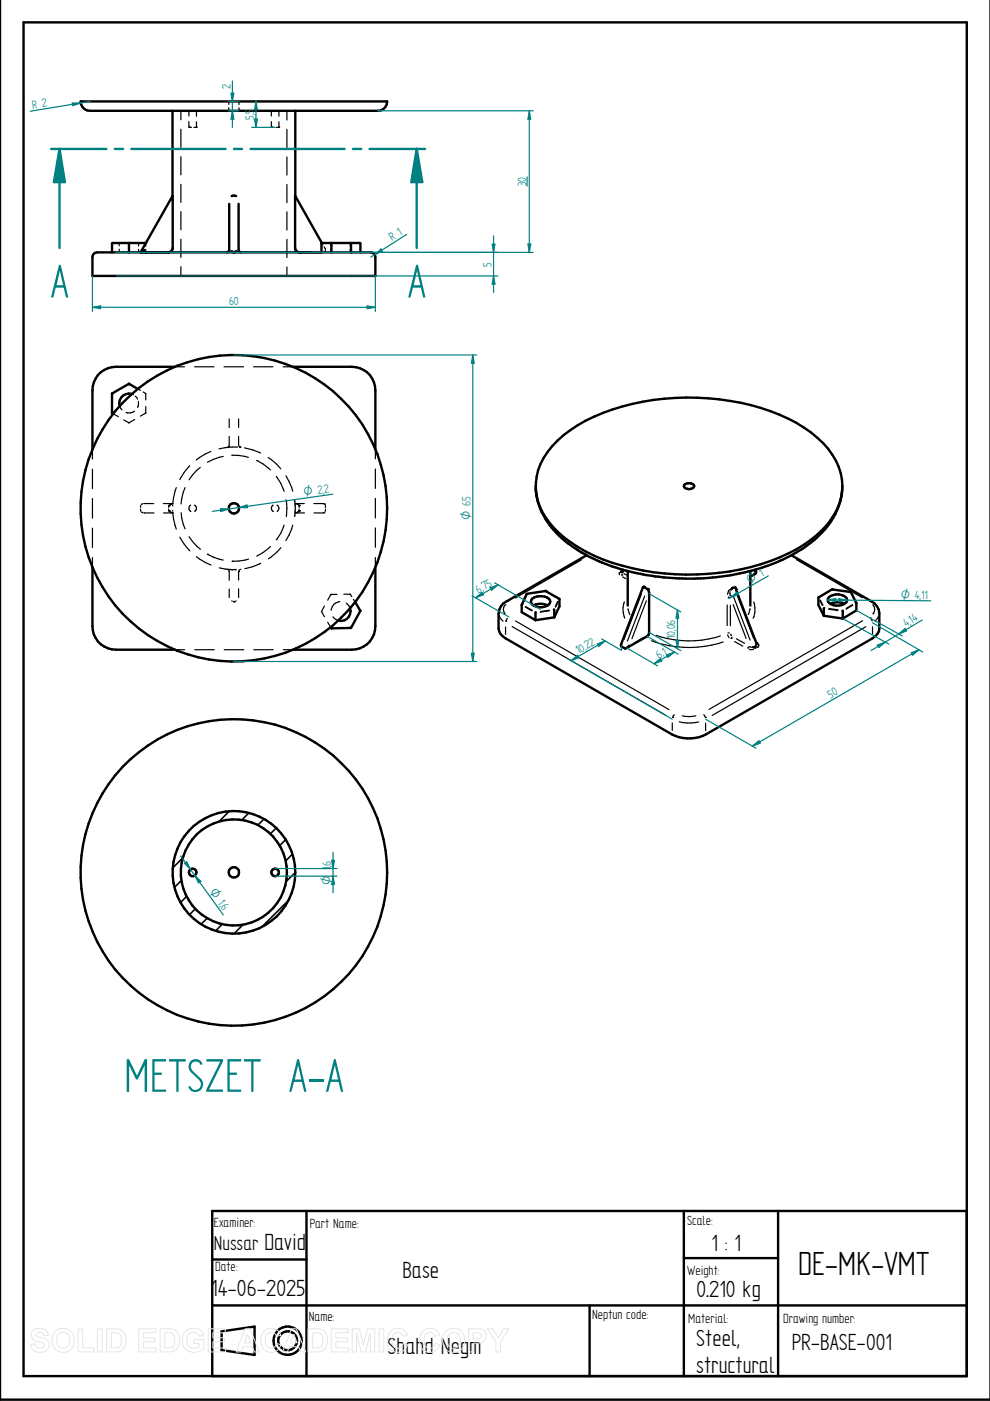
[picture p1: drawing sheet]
<svg xmlns="http://www.w3.org/2000/svg" width="210mm" height="297mm" viewBox="0 0 210 297" stroke-linecap="round" stroke-linejoin="round" font-family="sans-serif">
<g fill="none" stroke="#000" stroke-width=".51">
<path d="M0 0v296.8h209.9M5 4.7h200v287.1h-200zM17.1 21.5h65a1.97 1.97 0 0 1-2 2h-61a1.97 1.97 0 0 1-2-2zM36.6 23.5v18M62.6 23.5v18M19.9 53.8l.7-.3h58a1.01 1.01 0 0 1 1 1v4h-60v-4zM27.3 51.5v2M30.6 53l-.8 .5M30.9 51.6l-7-.1-.2 .1v1.9M36.6 41.5v11.2l-.1 .3-.7 .5h-6zM48.6 43.2v9.8l-.3 .4-.2 .1M49.1 53.3l.5 .2 .5-.2"/>
<path d="M49.1 41.6h1M50.6 43.2v9.8l.1 .3 .4 .2M62.6 41.5l5.6 10v2h-4.8l-.4-.2-.4-.4zM68.2 51.5h2.1M70.3 51.5v2M70.3 51.5h6l.1 .1v1.9M74.3 51.5l.1 2M37.1 77.8h-12.5a4.9 4.9 0 0 0-5 5v12.4M62.1 77.8h12.5a4.9 4.9 0 0 1 5 5v12.4M23.7 83.4v4.2M23.7 83.4l.2 .1M23.7 87.6l.3 .1"/>
<path d="M23.9 87.5l-.2 .1M27.3 81.4v.1M27.3 81.4l1.9 1.1M27.3 81.4l-3.6 2M27.9 83.5a2.09 2.09 0 0 0-2.5 2.6M118.2 93.4a35.7 35.7 0 0 1 18.1-8.2 51.8 51.8 0 0 1 30.8 3.6 22.2 22.2 0 0 1 10.1 8.9 11.7 11.7 0 0 1-1.6 13.3 27.2 27.2 0 0 1-12.3 8 52.7 52.7 0 0 1-37.4-1.2 22.3 22.3 0 0 1-11.3-10.1 12 12 0 0 1 2.5-13.1zM113.6 103v1M124.4 117.7l-17 9.8a2.83 2.83 0 0 0-1.7 2.5M145.1 102.8a1.38 1.38 0 0 1 2.1 .3 1.27 1.27 0 0 1-2.2 0zM167.8 117.7l17 9.8a3 3 0 0 1 1.6 2.5v3.3a2.66 2.66 0 0 1-1.4 2l-35.4 20.4a8.1 8.1 0 0 1-7.1 0l-35.3-20.4a2.6 2.6 0 0 1-1.5-2v-3.3M178.6 103a14.9 14.9 0 0 1-5.5 11 36.8 36.8 0 0 1-18.2 8 51.5 51.5 0 0 1-28.4-3.2 23.2 23.2 0 0 1-11.4-9.8l-1.1-2.7-.4-2.3M19.6 120.3v12.5a4.9 4.9 0 0 0 5 5h12.5"/>
<path d="M70.1 133l.2 .2M70.3 133.1v.1M74.2 128.9a2.05 2.05 0 0 1-2.5 2.7M74.3 133l.1 .1M74.4 133.1l-4.1 .1M75.3 127.7l1.1 1.8M76.3 129.5h.1M76.4 129.5l-2 3.6M79.6 120.3v12.5a4.9 4.9 0 0 1-5 5h-12.5M110.7 128.1l-.1 .2v1.5l2.9 1.7M111.7 125.9l4-.6 2.9 1.7M111.8 125.9l-1.2 2.3"/>
<path d="M112.9 126.9a2.94 2.94 0 0 1 3.7 .3 1.4 1.4 0 0 1-1.7 1.5 2.01 2.01 0 0 1-2.3-1.1zM113.6 129.8l-.1 1.7M116.1 128.4a3.2 3.2 0 0 0-3 0M117.4 129.2l.1 1.7M117.5 130.9l-4 .6M118.5 127h.1v1.6l-1.1 2.3M132.1 120.8l-.4 .4M133.1 121.1v7.3M133.4 136.9l-.5 .5M136.4 124.5l-4.7 12.1v.5l.8 .4 .4-.1M136.5 124.5l.7 .4M137.3 124.9l.3 .7-.1 8.9-.3 .4-4.3 2.5"/>
<path d="M155.7 124.6h-.3l-.4 .4M156 125l4.4 11.4M159.1 121.1v7.3M159.6 137.2h.5M160.1 137.2l.1 .1M160.1 120.8a.58 .58 0 0 1 0 .9l-1 .6M160.3 136.8l-.2 .4M173.5 126.7v1.6l1.2 2.3M173.7 126.7h-.2M174.7 130.6l4 .5M174.8 128.9l-.1 1.7M175.8 126.6a2.81 2.81 0 0 1 3.7 .3 1.4 1.4 0 0 1-1.7 1.5 2.48 2.48 0 0 1-2.2-.8v-.7z"/>
<path d="M178.6 129.5l.1 1.6M179 128a3.4 3.4 0 0 0-2.9 0M180.3 125.6l1.3 2.2M180.4 125.5l-4-.5-2.8 1.7M181.4 127.8l.2 .1v1.5l-2.9 1.7M65 256.8v35M145 256.8v35M165 256.8v35M205 256.8h-160v35M45 267h20M45 276.8h160M125 276.8v15"/>
<path d="M145 266.7h20M47 282.3l7-1v6l-7-1z"/>
<circle cx="49.6" cy="107.8" r="1.1"/>
<circle cx="49.6" cy="107.8" r="32.5"/>
<circle cx="61" cy="284.3" r="3"/>
<circle cx="61" cy="284.3" r="2"/>
</g>
<g fill="none" stroke="#000" stroke-width=".25">
<path d="M38.4 23.5v1.9M38.4 27.4v3.8M38.4 33.2v3.9M38.4 39.1v3.8M40 26.9h.1M40 23.5v1.1M40 25.8v1.1M40.1 27h.1M40.1 27h.5M41.1 27h.4M41.5 27h.1M41.6 26.9h.1"/>
<path d="M41.7 23.5v1.1M41.7 25.8v1.1M48.5 21.5v.6M48.5 22.8v.7M50.7 21.5v.7M50.7 22.9v.6M57.5 26.9h.1M57.5 23.5v1.1M57.5 25.8v1.1M57.6 27h.1M57.7 27h.4M58.6 27h.5"/>
<path d="M59.1 27h.1M59.1 26.9h.1M59.1 23.5v1.1M59.1 25.8v1.1M60.8 23.5v1.9M60.8 27.4v3.9M60.8 33.3v3.8M60.8 39.1v3.9M25.3 51.5v.6M25.3 52.8v.7M29.4 51.5v.7M29.4 52.9v.6"/>
<path d="M30.9 51.6h.1M30.9 51.6v.6M30.9 52.9v.6M38.4 44.9v3.8M38.4 50.7v3.9M38.4 56.6v1.9M60.8 44.9v3.9M60.8 50.8v3.8M60.8 56.6v1.9M68.2 53.5h.1M68.2 51.5l.3 .4M68.7 53.5h-.2"/>
<path d="M68.7 52.3l.3 .6M69 53.1l-.1 .2M70.1 52.9v.6M70.2 51.5l-.1 .7M70.2 51.5v.6M70.2 52.8v.7M74.2 51.5l.1 .7M74.3 52.9v.6M74.3 51.5v.7M37.1 77.8h2M41.3 77.8h4.1M47.5 77.8h4.1"/>
<path d="M53.8 77.8h4.1M60 77.8h2.1M19.6 95.3v2M19.6 99.5v4.1M24 87.7l1.1 .6M25.4 86.1l.5 .8M26.2 89l1.1 .7M27.3 89.5v.2M27.9 83.5l.4 .2M28.5 87.2a1.94 1.94 0 0 1-1.8 .3M28.5 88.9l-1.2 .8M28.7 84l.5 .6"/>
<path d="M29.2 82.5l.6 .3M29.3 85.1l-.1 1.3M30.4 83.1l.5 .3M30.8 87.5l.1 .1M30.9 83.4v1.4M30.9 86.2v1.4M30.9 87.6l-1.1 .6M30.9 83.4l-.1 .1M40.2 98.8l-1.1 1.3-1 1.6M42.5 99.1l-1.7 1.6-.7 1M44.7 95.7l-1.2 .6-1.9 1.2M47.3 96.8l-2.1 .6-1.2 .6"/>
<path d="M48.1 94.8h.1M48.5 94.7h-.2M48.5 94.7h.1M48.6 88.8v1.9M48.6 92.5v1.9M49.1 96.5l1.5 .1 2.1 .4M50 94.8l-2.2 .1-1.4 .3M50.1 94.8h.3M50.6 88.8v1.8M50.6 92.5v1.9M50.7 94.7h.1M50.8 94.8h.3"/>
<path d="M51.9 95l1.7 .4 1.6 .7M54.4 97.6a9.9 9.9 0 0 1 3 2.1M56.9 97l1.8 1.4 .8 1M79.6 95.2v2.1M79.6 99.4v4.1M19.6 105.7v4.2M19.6 112v4.1M19.6 118.2v2.1M29.8 108l.1 .4M29.8 107.1v.5M30.1 108.6h.1M30.1 108.6l.2 .1"/>
<path d="M30.3 106.8l-.3 .2M30.5 108.8h2.1M32.6 106.8h-2.1M34.6 106.8h2v.1M35.8 107.3h.1M35.8 107.2h.1M35.8 108.3h.1M35.8 107.3v.3M35.8 107.9v.3M35.8 107.1h.1M35.9 108.4h.1M36 108.5h.1"/>
<path d="M36 108.5l.2 .2M36.2 106.9l-.2 .2M36.2 106.9h.1M36.4 106.8h.1M36.5 108.8h.1M36.6 108.7l.2 1.3 .6 2.2M36.6 108.6v.2h-1.9M36.6 107.1v.2M36.6 108.2v.2M37.4 103.4l-.6 2.1-.2 1.3M38.1 113.9l1 1.5 1.2 1.4M38.4 108.7l.1 1.1 .7 2.3"/>
<path d="M39.2 103.4l-.7 2.3-.1 1.1M40.1 113.8l.7 1 1.7 1.7M40.4 107.1a.77 .77 0 0 0 .1 1.4M41.2 107.1a.74 .74 0 0 1 .1 1.3M41.7 118l1.8 1.3 1.2 .5M44 117.5h.1M44 117.5l1.2 .6 2.1 .6M49.2 119h.1M52.7 118.5l-2.1 .5h-1.4M55.3 119.4l-1.7 .7-1.7 .5M57.4 115.9l-1.6 1.2-1.4 .8M57.9 107.1a.77 .77 0 0 0 .1 1.4"/>
<path d="M58.6 101a9.9 9.9 0 0 1 1.6 3.2M58.7 107.1a.74 .74 0 0 1 .1 1.3M59.6 116.1l-.9 1-1.8 1.4M60.2 111.3a9.1 9.1 0 0 1-1.6 3.2M60.6 100.9l.7 1.1 .8 2.1M60.7 106l.1 1.8-.1 1.7M62.1 111.3l-.8 2.2-.7 1.1M62.4 106a9.4 9.4 0 0 1 0 3.5M62.6 108.2v.2M62.6 108.6v.2h2M62.6 107.1v.2M62.7 106.8h.1"/>
<path d="M62.7 108.8h.1M62.8 108.7l-.1 .1M62.9 106.9l.3 .1M63 108.6h.1M63.2 107h.1M63.2 108.5l-.2 .1M63.2 108.5h.1M63.3 107.1h.1M63.4 108.4h.1M63.4 107.2h.1M63.4 108.2h.1M63.4 108.3h.1"/>
<path d="M63.4 107.3v.3M63.4 108v.2M64.5 106.8h-1.9v.1M66.5 106.8h2.1M66.6 108.8h1.9M68.5 108.8h.1M68.7 106.8h.1M68.7 106.8l.3 .2M69 108.5l-.3 .2M69 107.9v.4M69 107.2v.4M79.6 105.7v4.1"/>
<path d="M79.6 111.9v4.1M79.6 118.2v2.1M123.3 118.7l-14 8.1M168.9 118.7l13.9 8M37.1 137.8h2.1M41.3 137.8h4.1M46.5 120.4l2.7 .4M47.5 137.8h4.2M48.1 120.7h.1M48.3 120.8l.2 .1M48.5 120.9h.1M48.6 121.1v1.9"/>
<path d="M48.6 124.9v1.8M49.1 127.4h.1M49.1 120.8h.1M49.4 120.8h.1M49.4 127.5l.2 .1M49.6 127.6h.1M49.7 127.5l-.1 .1M49.7 120.8h.2M50 120.8h.1M50 120.7l-.8 .1M50.1 127.4l-.2 .1M50.6 121.2h.1"/>
<path d="M50.6 121.2v1.8M50.6 124.8v1.9M50.8 120.8l-.1 .1M51.1 120.7h-.2M53.8 137.8h4.1M60.1 137.8h2M68.2 129.7h.1M68.2 129.7l.6 1.1M68.8 128.5l-.6 1.2M69.5 131.9l.6 1.1M70.1 126h1.4M70.1 126l.1 .2"/>
<path d="M70.1 126l-.6 1.3M70.6 130.8l.6 .5 .5 .3M72.1 127.6a1.97 1.97 0 0 0-1.9 1.8M72.9 126h1.4M73.4 127.9l.6 .5 .2 .5M74.3 126l.3 .5M74.3 126l-.1 .1M74.9 127.1l.4 .6M105.9 130.6l.2 .5 .5 .6M107 128.3a1.46 1.46 0 0 0 .1 1.9M107.1 128.3h.1M107.2 132.9v1.6"/>
<path d="M107.2 131.7h.1M107.6 131.1l-.4 .6M107.7 127.5h-.2M108.6 132.8l32.5 18.8M109.3 131.7l32.6 18.8M111.3 128.7l1.5 .8M111.5 128.6l1.4 .8M111.5 126.5l-.5 1.1M114.6 125.5l-1.9 .3M116.4 125.7l1.3 .8M116.5 129.5l-1.9 .3M116.5 129.4l-1.9 .3"/>
<path d="M118.2 127.5l-.5 1.1M118.3 127.6l-.5 1.1M131.3 121.4h.1M131.3 121.4l.1 .5M131.5 121.2h.2M131.8 121.4h.1M131.8 121l-.1 .1M131.8 121.9h.1M132 121.7l-.2 .2M132 122.3l.7 .4M132.2 121.1l-.1 .2M132.3 121.6l.5 .3"/>
<path d="M132.4 127.6a4.5 4.5 0 0 0 .1 3.5M133.1 129.1l.5 1.2M136 126l-3.7 9.6M136.5 135.1l-2 1.2M136.7 126.4l-3.7 9.5M137 127.4l-3 8M138.1 135.8a22.9 22.9 0 0 0 15.2 .3M139.1 134.7a21.3 21.3 0 0 0 13.6 .1M154.2 128.3v4.3M154.3 134.6l.3 .6M154.3 134.2h.3M154.4 126.7h.3"/>
<path d="M154.7 125l-.4 1M154.8 125.4v.9M154.8 126.3h.1M154.9 128.3v4.4M154.9 134.5l.2 .2M155 135.3h.1M155.2 135.1l-.2 .2M155.4 128.2l2.8 7.2M155.5 126.5l3.5 9.2M155.7 136l1.8 1M155.8 124.3l.3 .2 .1 .5M155.8 124.6h.1"/>
<path d="M155.9 124.7l.1 .2M156 124.9h.1M156.1 135.4l1.8 1M156.2 125h.1M156.3 126.1l3.5 9.2M156.3 125.5h.1M158.6 137.4h.1M158.7 137.2l-.1 .2M159 137.1l.3 .1M159 129l-.4 1.3M159.8 137.7h-.9M159.8 127.6a4.8 4.8 0 0 1-.1 3.5"/>
<path d="M159.9 121l.2 .3M159.9 121.6l-.5 .3M160.2 121.5l-.1 .2M160.3 121.1l-.1 .2M160.3 136.2l.2 .1-.1 .1M160.4 136.5v.2M160.6 137.2h.1M160.8 136.6v.4l-.2 .2M173.8 127.3l.6 1.1M173.9 127.3l.6 1M175.7 129.2l1.9 .3M175.7 125.4l-1.4 .8"/>
<path d="M175.8 129l1.9 .3M177.4 125.1l1.9 .3M180.6 126.1l.5 1.1M180.8 128.2l-1.4 .8M180.8 128.3l-1.4 .9M182.9 131.6l-32.6 18.8M183.6 132.9l-32.6 18.8M184.5 131.1l.4 .6M184.5 131.1h.1M184.6 127.5h-.2M185 132.9v1.6M185.1 128.2a1.42 1.42 0 0 1 0 1.9"/>
<path d="M185.1 130.1h.1M186.3 130.7l-.8 1M142.5 153.3v1.6M142.6 152.1h.1M143 151.5l-.4 .6M144 153a8.6 8.6 0 0 0 4.1 .1M147.5 151.8a6.2 6.2 0 0 1-2.8 0M149.2 151.5l.4 .6M149.6 152.1h.1M149.6 153.3v1.6"/>
</g>
<g fill="#000">
<circle cx="30.9" cy="53.5" r=".25"/>
<circle cx="49.6" cy="53.5" r=".25"/>
<circle cx="115.7" cy="125.3" r=".25"/>
<circle cx="131.7" cy="121.2" r=".25"/>
<circle cx="136.4" cy="124.5" r=".25"/>
<circle cx="136.4" cy="124.4" r=".25"/>
<circle cx="136.5" cy="124.5" r=".25"/>
<circle cx="137.2" cy="124.9" r=".25"/>
<circle cx="137.4" cy="125" r=".25"/>
<circle cx="160.4" cy="136.4" r=".25"/>
<circle cx="176.4" cy="125" r=".25"/>
</g>
<path d="M22.6 31.6h-10v21M24.3 31.6h1.8M27.9 31.6h19.9M49.6 31.6h1.7M53.1 31.6h20M74.8 31.6h1.8M78.4 31.6h9.9" fill="none" stroke="#008080" stroke-width=".51"/>
<path d="M12.6 31.6l1.2 7h-2.4z" fill="#008080"/>
<path d="M12.6 31.6l1.2 7h-2.4zM88.3 31.6v21" fill="none" stroke="#008080" stroke-width=".51"/>
<path d="M88.3 31.6l1.2 7h-2.3z" fill="#008080"/>
<path d="M10.8 31.6h1.8M88.3 31.6h1.8M88.3 31.6l1.2 7h-2.3z" fill="none" stroke="#008080" stroke-width=".51"/>
<g fill="none" stroke="#000" stroke-width=".34">
<path d="M48.6 172l-2.1 2.2M52.7 172.4l-1.4 1.5M56 173.7l-1.3 1.2M58.5 175.6l-1.2 1.2M60.6 178l-1.3 1.3M38.5 186.6l-1.5 1.5M38.8 181.8l-2.1 2.2M39.6 190l-1.3 1.3M41.4 192.7l-1.2 1.2M43.9 194.7l-1.3 1.3M47.2 195.9l-1.5 1.5M51.6 196l-2 2"/>
<path d="M61.1 190.9l-5.6 5.6M62 181.1l-1.4 1.4M62.6 185l-1.9 1.9"/>
</g>
<g fill="none" stroke="#000" stroke-width=".51">
<circle cx="40.9" cy="185" r=".8"/>
<circle cx="49.6" cy="185" r="1.09"/>
<circle cx="49.6" cy="185" r="32.5"/>
<circle cx="49.6" cy="185" r="11.2"/>
<circle cx="49.6" cy="185" r="13"/>
<circle cx="58.3" cy="185" r=".8"/>
</g>
<path d="M19.6 58.5v7.5M79.6 58.5v7.5M19.6 65.2l1.7-.3v.5z" fill="none" stroke="#008080" stroke-width=".25"/>
<path d="M19.6 65.2l1.7-.3v.5z" fill="#008080"/>
<path d="M77.9 64.9l1.7 .3-1.7 .2z" fill="none" stroke="#008080" stroke-width=".25"/>
<path d="M77.9 64.9l1.7 .3-1.7 .2z" fill="#008080"/>
<path d="M15.3 21.8h1.8l-1.6 .6zM19.1 21.5l-12.7 2.1M19.6 65.2h60" fill="none" stroke="#008080" stroke-width=".25"/>
<path d="M15.3 21.8h1.8l-1.6 .6z" fill="#008080"/>
<path d="M79.5 54l1.3-1.2 .3 .5zM86.2 49.7l-7.6 4.8" fill="none" stroke="#008080" stroke-width=".25"/>
<path d="M79.5 54l1.3-1.2 .3 .5z" fill="#008080"/>
<path d="M80.1 23.5h33M111.8 37.5v2M112.2 23.5l.3 1.8h-.6zM66 53.5h47.1" fill="none" stroke="#008080" stroke-width=".25"/>
<path d="M112.2 23.5l.3 1.8h-.6z" fill="#008080"/>
<path d="M111.9 51.7h.6l-.3 1.8z" fill="none" stroke="#008080" stroke-width=".25"/>
<path d="M111.9 51.7h.6l-.3 1.8z" fill="#008080"/>
<path d="M53.4 27h4.9M54.3 21.5l.3 1.7h-.6zM112.2 23.5v30" fill="none" stroke="#008080" stroke-width=".25"/>
<path d="M54.3 21.5l.3 1.7h-.6z" fill="#008080"/>
<path d="M54 25.3h.6l-.3 1.7z" fill="none" stroke="#008080" stroke-width=".25"/>
<path d="M54 25.3h.6l-.3 1.7z" fill="#008080"/>
<path d="M48.4 23.5h2.3M48.4 21.5h2.3M49.3 23.5l.3 1.8h-.6zM54.3 21.5v5.5" fill="none" stroke="#008080" stroke-width=".25"/>
<path d="M49.3 23.5l.3 1.8h-.6z" fill="#008080"/>
<path d="M49 19.8h.6l-.3 1.7z" fill="none" stroke="#008080" stroke-width=".25"/>
<path d="M49 19.8h.6l-.3 1.7z" fill="#008080"/>
<path d="M49.3 17.2v9.8M24.6 53.5h80.9M24.6 58.5h80.9M104.4 51.8h.5l-.3 1.7z" fill="none" stroke="#008080" stroke-width=".25"/>
<path d="M104.4 51.8h.5l-.3 1.7z" fill="#008080"/>
<path d="M104.6 58.5l.3 1.7h-.5z" fill="none" stroke="#008080" stroke-width=".25"/>
<path d="M104.6 58.5l.3 1.7h-.5z" fill="#008080"/>
<path d="M104.6 50v12M49.6 75.3h51.5M99.9 138.5h.6l-.3 1.8zM49.6 140.3h51.5" fill="none" stroke="#008080" stroke-width=".25"/>
<path d="M99.9 138.5h.6l-.3 1.8z" fill="#008080"/>
<path d="M100.2 75.3l.3 1.7h-.6z" fill="none" stroke="#008080" stroke-width=".25"/>
<path d="M100.2 75.3l.3 1.7h-.6z" fill="#008080"/>
<path d="M100.2 75.3v65M46.7 107.9h1.8l-1.7 .6zM70.6 104.8l-25.6 3.6" fill="none" stroke="#008080" stroke-width=".25"/>
<path d="M46.7 107.9h1.8l-1.7 .6z" fill="#008080"/>
<path d="M50.7 107.6l1.7-.5 .1 .6z" fill="none" stroke="#008080" stroke-width=".25"/>
<path d="M50.7 107.6l1.7-.5 .1 .6z" fill="#008080"/>
<path d="M132.9 137.4l6.5 3.8M137.2 134.9l6.6 3.8M138.7 140.7l1.3-1.1 .3 .5z" fill="none" stroke="#008080" stroke-width=".25"/>
<path d="M138.7 140.7l1.3-1.1 .3 .5z" fill="#008080"/>
<path d="M141.3 138.9l1.7-.6-1.4 1.1z" fill="none" stroke="#008080" stroke-width=".25"/>
<path d="M141.3 138.9l1.7-.6-1.4 1.1z" fill="#008080"/>
<path d="M137.6 134.1l6.8 3.9M137.6 125.9l6.8 3.9M143 138.3l-4.3 2.4M143.3 135.8h.6l-.3 1.7z" fill="none" stroke="#008080" stroke-width=".25"/>
<path d="M143.3 135.8h.6l-.3 1.7z" fill="#008080"/>
<path d="M143.6 129.3l.3 1.8h-.6z" fill="none" stroke="#008080" stroke-width=".25"/>
<path d="M143.6 129.3l.3 1.8h-.6z" fill="#008080"/>
<path d="M120.4 139.7l22.1 12.8M127.6 135.5l4.1 2.4v-.8M143.6 129.3v8.2M121.1 140.1l1.4-1.2 .3 .5z" fill="none" stroke="#008080" stroke-width=".25"/>
<path d="M121.1 140.1l1.4-1.2 .3 .5z" fill="#008080"/>
<path d="M126.7 136.5l1.6-.6-1.3 1.1z" fill="none" stroke="#008080" stroke-width=".25"/>
<path d="M126.7 136.5l1.6-.6-1.3 1.1z" fill="#008080"/>
<path d="M128.3 135.9l-7.2 4.2M185 132l10.6 6.2M193.2 138.4l1.7-.6-1.4 1.1zM149.6 152.5l10.7 6.1" fill="none" stroke="#008080" stroke-width=".25"/>
<path d="M193.2 138.4l1.7-.6-1.4 1.1z" fill="#008080"/>
<path d="M159.5 158.2l1.4-1.1 .3 .5z" fill="none" stroke="#008080" stroke-width=".25"/>
<path d="M159.5 158.2l1.4-1.1 .3 .5z" fill="#008080"/>
<path d="M175.5 127.2l21.9 .2M175.5 127.2l1.7-.3v.6zM194.9 137.8l-35.4 20.4" fill="none" stroke="#008080" stroke-width=".25"/>
<path d="M175.5 127.2l1.7-.3v.6z" fill="#008080"/>
<path d="M177.8 126.9l1.8 .4-1.8 .2z" fill="none" stroke="#008080" stroke-width=".25"/>
<path d="M177.8 126.9l1.8 .4-1.8 .2z" fill="#008080"/>
<path d="M178.7 131.1l9.8 5.5M181.6 129.4l9.7 5.4M190.5 134.4l1.4-1.1 .3 .5z" fill="none" stroke="#008080" stroke-width=".25"/>
<path d="M190.5 134.4l1.4-1.1 .3 .5z" fill="#008080"/>
<path d="M186 136.8l1.7-.7-1.3 1.2z" fill="none" stroke="#008080" stroke-width=".25"/>
<path d="M186 136.8l1.7-.7-1.3 1.2z" fill="#008080"/>
<path d="M100.1 126.3l7.8 4.5M103.9 124.6l1.7-.6-1.4 1.1zM104.9 123.6l9.7 5.6M195.5 131.4l-10.8 6.5" fill="none" stroke="#008080" stroke-width=".25"/>
<path d="M103.9 124.6l1.7-.6-1.4 1.1z" fill="#008080"/>
<path d="M100.8 126.7l1.4-1.1 .3 .5z" fill="none" stroke="#008080" stroke-width=".25"/>
<path d="M100.8 126.7l1.4-1.1 .3 .5z" fill="#008080"/>
<path d="M105.6 124l-4.8 2.7M154.9 126.7l1.4-1.1 .2 .5zM162.9 122.1l-8.4 4.8" fill="none" stroke="#008080" stroke-width=".25"/>
<path d="M154.9 126.7l1.4-1.1 .2 .5z" fill="#008080"/>
<path d="M38.3 181.5l9 12.5M39.1 183l.5-.3 .8 1.6z" fill="none" stroke="#008080" stroke-width=".25"/>
<path d="M39.1 183l.5-.3 .8 1.6z" fill="#008080"/>
<path d="M41.3 185.6l1.3 1.3-.5 .3z" fill="none" stroke="#008080" stroke-width=".25"/>
<path d="M41.3 185.6l1.3 1.3-.5 .3z" fill="#008080"/>
<path d="M58.3 185.8h13.2M58.3 184.1h13.2M70.6 185.8l.3 1.7h-.6z" fill="none" stroke="#008080" stroke-width=".25"/>
<path d="M70.6 185.8l.3 1.7h-.6z" fill="#008080"/>
<path d="M70.3 182.4h.6l-.3 1.7z" fill="none" stroke="#008080" stroke-width=".25"/>
<path d="M70.3 182.4h.6l-.3 1.7z" fill="#008080"/>
<path d="M70.6 180.7v8.6" fill="none" stroke="#008080" stroke-width=".25"/>
<g fill="none" stroke="#e6e6e6" stroke-width=".21">
<path d="M7 282.1a2.33 2.33 0 0 1 2.9 .2l.3 .9h-.9a.91 .91 0 0 0-.7-.7 .91 .91 0 0 0-1 .5l.1 .3 .5 .2a2.12 2.12 0 0 1 2.2 1.4 1.76 1.76 0 0 1-2.4 1.8l-.7-.2-.6-.7-.2-.8 .9-.1a1.05 1.05 0 0 0 .9 1 1.05 1.05 0 0 0 1.1-.7 1.7 1.7 0 0 0-1.6-.8 1.39 1.39 0 0 1-.8-2.3zM11.7 282.3a2.47 2.47 0 0 1 3.1-.2 2.47 2.47 0 0 1 .8 3 2.4 2.4 0 0 1-3 1.5 2.4 2.4 0 0 1-1.5-3.1zM12.4 282.9a1.39 1.39 0 0 1 1.7-.3 1.39 1.39 0 0 1 .7 1.5 1.41 1.41 0 0 1-1.4 1.8 1.41 1.41 0 0 1-1.4-1.8l.1-.7zM16.6 281.8h.9v4h2.5v.8h-3.4zM20.7 281.7h.9v4.9h-.9zM20.7 286.6h.1M22.6 281.7h1.8a2.2 2.2 0 0 1 2.3 2.8 2.05 2.05 0 0 1-2.3 2.1h-1.8zM23.6 282.6a1.8 1.8 0 0 1 1.9 .5 2.03 2.03 0 0 1-.4 2.6l-1.5 .1zM29.4 281.7h3.6v.9h-2.6v1h2.5v.9h-2.5v1.3h2.7v.8h-3.7zM34 281.7h1.7a2.2 2.2 0 0 1 2.3 2.8 2.05 2.05 0 0 1-2.2 2.1h-1.8zM34.9 282.6a1.8 1.8 0 0 1 2 .5 2.03 2.03 0 0 1-.5 2.6l-1.5 .1zM39.3 282.3a2.56 2.56 0 0 1 3.6 .2l.3 .6-1 .2a1.36 1.36 0 0 0-1.6-.7 1.36 1.36 0 0 0-1 1.5 1.55 1.55 0 0 0 .8 1.6 1.55 1.55 0 0 0 1.8-.2v-.6h-1.1v-.9h2.1v2a2.7 2.7 0 0 1-4.5-1.2 2.79 2.79 0 0 1 .6-2.5z"/>
<path d="M44.2 281.7h3.6v.9h-2.7v1h2.5v.9h-2.5v1.3h2.7v.8h-3.6zM52 281.7h1l2 4.9h-1.1l-.4-1.1h-2l-.4 1.1h-1zM52.5 282.9l.7 1.8h-1.4zM55.9 282.3a2.15 2.15 0 0 1 3.6 .8l-.9 .2a1.24 1.24 0 0 0-1.6-.7 1.24 1.24 0 0 0-.7 1.5 1.25 1.25 0 0 0 .5 1.6 1.25 1.25 0 0 0 1.6-.3l.2-.6 1 .3a2.19 2.19 0 0 1-2.6 1.6 2.19 2.19 0 0 1-1.7-2.5l.1-.9zM61.8 281.7h1l2 4.9h-1l-.5-1.1h-2l-.4 1.1h-1zM62.3 282.9l.7 1.8h-1.4zM65.3 281.7h1.8a2.2 2.2 0 0 1 2.3 2.8 2.05 2.05 0 0 1-2.3 2.1h-1.8zM66.3 282.6a1.8 1.8 0 0 1 1.9 .5 2.03 2.03 0 0 1-.4 2.6l-1.5 .1zM70.2 281.7h3.6v.9h-2.6v1h2.5v.9h-2.5v1.3h2.7v.8h-3.7zM74.7 281.7h1.5l.8 3.4 .9-3.4h1.6v4.9h-1v-3.9l-1 3.9h-.9l-1-3.9v3.9h-.9zM80.4 281.7h1v4.9h-1zM80.4 286.6h.1"/>
<path d="M82.7 282.3a2.15 2.15 0 0 1 3.7 .8l-1 .2a1.24 1.24 0 0 0-1.6-.7 1.24 1.24 0 0 0-.7 1.5 1.25 1.25 0 0 0 .5 1.6 1.25 1.25 0 0 0 1.6-.3l.3-.6 .9 .3a2.19 2.19 0 0 1-2.6 1.6 2.19 2.19 0 0 1-1.7-2.5l.1-.9zM89.5 282.3a2.15 2.15 0 0 1 3.7 .8l-1 .2a1.24 1.24 0 0 0-1.5-.7 1.24 1.24 0 0 0-.8 1.5 1.25 1.25 0 0 0 .5 1.6 1.25 1.25 0 0 0 1.6-.3l.3-.6 .9 .3a2.19 2.19 0 0 1-2.5 1.6 2.19 2.19 0 0 1-1.8-2.5l.1-.9zM94.5 282.3a2.47 2.47 0 0 1 3.1-.2 2.47 2.47 0 0 1 .8 3 2.4 2.4 0 0 1-3 1.5 2.4 2.4 0 0 1-1.5-3.1zM95.2 282.9a1.39 1.39 0 0 1 1.7-.3 1.39 1.39 0 0 1 .7 1.5 1.41 1.41 0 0 1-1.4 1.8 1.41 1.41 0 0 1-1.4-1.8l.1-.7zM99.4 281.7h1.5a1.58 1.58 0 0 1 2 .8 1.58 1.58 0 0 1-.6 2.1l-.8 .1-1.2 .1v1.8h-.9zM100.3 282.6h.5a.87 .87 0 0 1 1.3 .8l-.5 .4-1.3 .1zM103.3 281.7h1.2l1.2 2 1.1-2h1.1l-1.8 2.9v2h-.9v-2z"/>
</g>
<path d="M129.2 281.9h12v5.7h-12z" fill="#fff" stroke="#fff" stroke-width=".35"/>
<g font-size="11.3" fill="#008080">
<text x="10.7" y="63.1">A</text>
<text x="86.4" y="63.1">A</text>
<text x="26.4" y="231.5">METSZET A-A</text>
</g>
<text font-size="8" x="169.2" y="270.3">DE-MK-VMT</text>
<g font-size="5.6">
<text x="56" y="265">David</text>
<text x="150.8" y="265.2">1 : 1</text>
<text x="44.7" y="274.9">14-06-2025</text>
<text x="85.3" y="270.9">Base</text>
<text x="147.7" y="275">0.210 kg</text>
<text x="82.1" y="287">Shahd Negm</text>
<text x="147.6" y="285.4">Steel,</text>
<text x="167.9" y="286.2">PR-BASE-001</text>
<text x="147.6" y="291.1">structural</text>
</g>
<text font-size="4.8" x="45.3" y="265">Nussar</text>
<g font-size="3.2">
<text x="45.3" y="260.1">Examiner:</text>
<text x="65.7" y="260.3">Part Name:</text>
<text x="145.7" y="259.6">Scale:</text>
<text x="45.6" y="269.6">Date:</text>
<text x="145.7" y="270.3">Weight:</text>
<text x="65.5" y="280">Name:</text>
<text x="125.5" y="279.6">Neptun code:</text>
<text x="145.9" y="280.5">Material:</text>
<text x="166.1" y="280.4">Drawing number:</text>
</g>
<g font-size="2.8" fill="#008080">
<text x="7" y="23.1" transform="rotate(-9 7 23.1)">R 2</text>
<text x="48.9" y="18.9" transform="rotate(-90 48.9 18.9)">2</text>
<text x="53.8" y="25.4" transform="rotate(-90 53.8 25.4)">5,5</text>
<text x="111.5" y="39.5" transform="rotate(-90 111.5 39.5)">30</text>
<text x="83.1" y="51.1" transform="rotate(-32 83.1 51.1)">R 1</text>
<text x="104.2" y="56.5" transform="rotate(-90 104.2 56.5)">5</text>
<text x="48.6" y="64.7">60</text>
<text x="68.8" y="104.6" transform="rotate(-8 68.8 104.6)">2</text>
<text x="101.5" y="125.9" transform="rotate(-30 101.5 125.9)">6,</text>
<text x="102.7" y="125.2" transform="rotate(-30 102.7 125.2)">75</text>
<text x="124.5" y="137.7" transform="rotate(-30 124.5 137.7)">22</text>
<text x="143.2" y="135.5" transform="rotate(-90 143.2 135.5)">10,06</text>
<text x="192.1" y="133" transform="rotate(-31 192.1 133)">4,</text>
<text x="193.3" y="132.3" transform="rotate(-31 193.3 132.3)">14</text>
<text x="122.7" y="138.7" transform="rotate(-30 122.7 138.7)">10,</text>
<text x="139.7" y="139.7" transform="rotate(-30 139.7 139.7)">6,</text>
<text x="140.9" y="139" transform="rotate(-30 140.9 139)">1</text>
<text x="176.1" y="148.1" transform="rotate(-30 176.1 148.1)">50</text>
<text x="70.1" y="184.5" transform="rotate(-90 70.1 184.5)">1,6</text>
<text x="46.7" y="192.3" transform="rotate(54 46.7 192.3)">6</text>
</g>
<g font-size="2.7" fill="#008080">
<text x="64.5" y="105.2" transform="rotate(-8 64.5 105.2)">O 2,</text>
<text x="99.8" y="110.3" transform="rotate(-90 99.8 110.3)">O 65</text>
<text x="158.9" y="123.9" transform="rotate(-30 158.9 123.9)">O 1</text>
<text x="191" y="126.9">O 4,11</text>
<text x="44.3" y="189.1" transform="rotate(54 44.3 189.1)">O 1,</text>
<text x="70.1" y="187.5" transform="rotate(-90 70.1 187.5)">O</text>
</g>
</svg>
